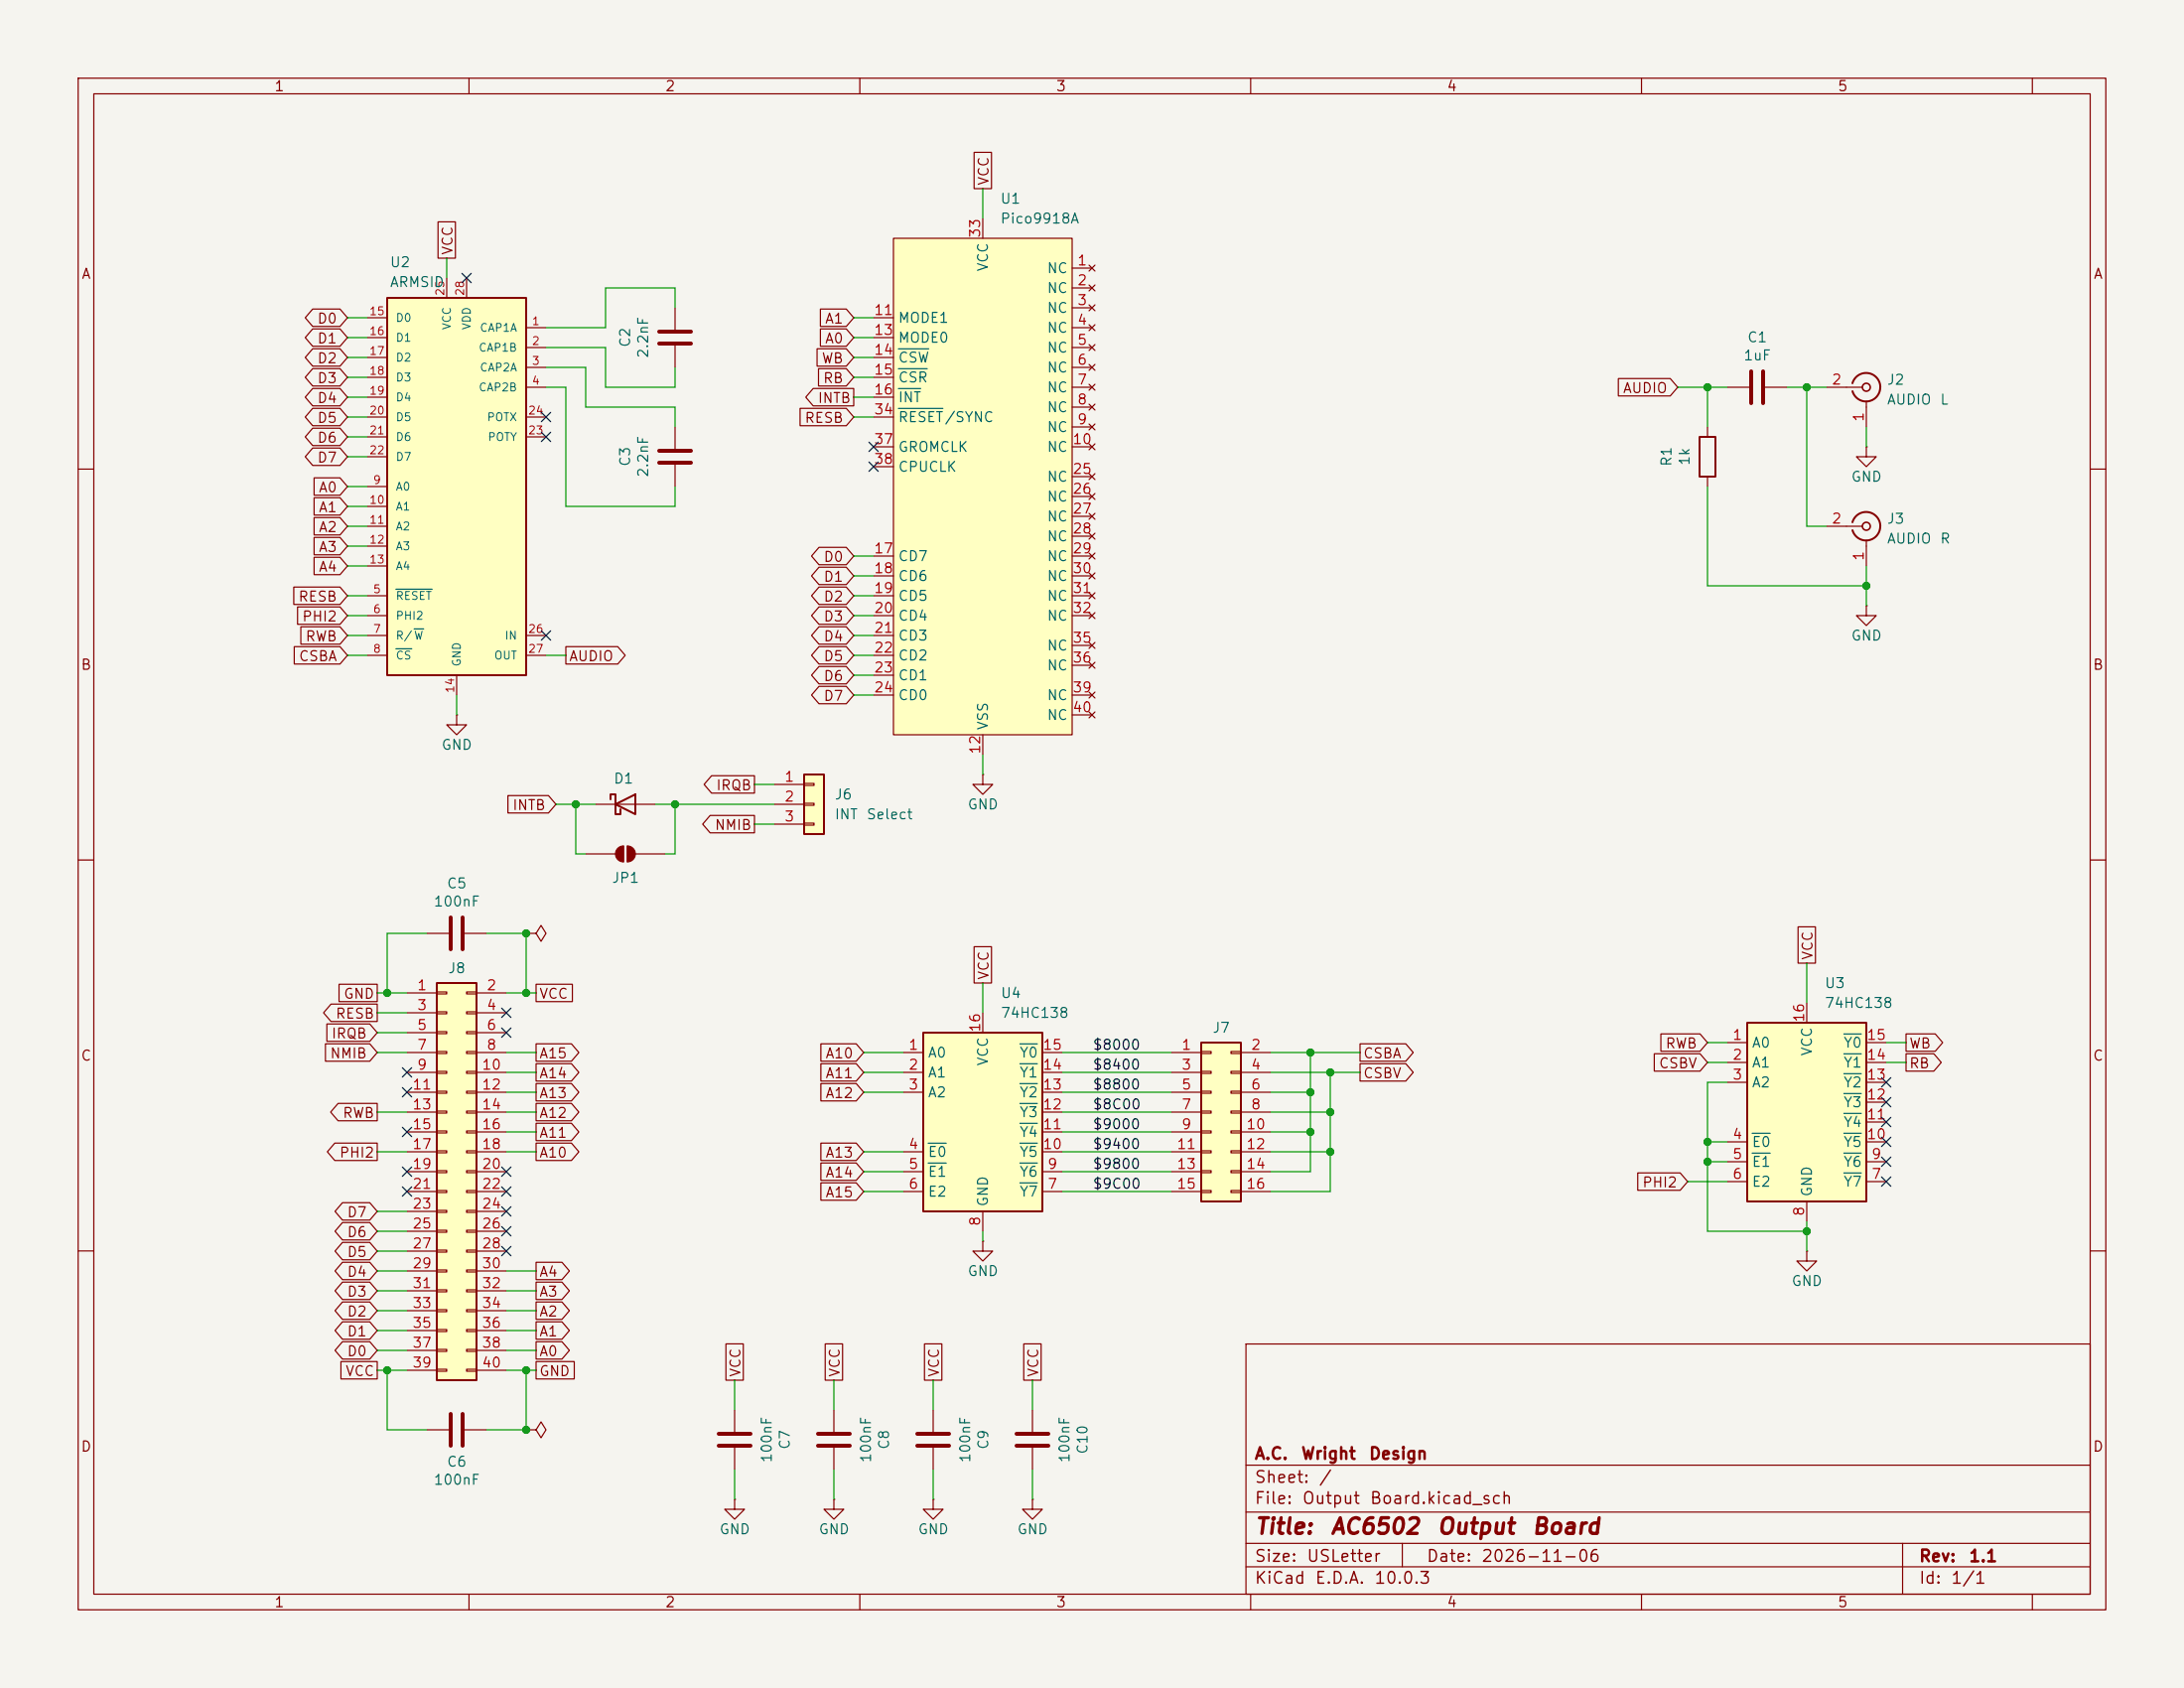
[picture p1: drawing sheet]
<svg xmlns="http://www.w3.org/2000/svg" width="279mm" height="216mm" viewBox="0 0 279 216" stroke-linecap="round" stroke-linejoin="round" font-family="sans-serif">
<path d="M0 0h279.4v215.9h-279.4z" fill="#f5f4ef" stroke="#f5f4ef" stroke-width=".13"/>
<g fill="none" stroke="#840000" stroke-width=".15">
<path d="M10 10h259.4v195.9h-259.4zM12 12h255.4v191.9h-255.4zM60 10v2M110 10v2M160 10v2M210 10v2M260 10v2M218.4 54.6v1.3M233.7 49.5h4.6M238.8 57.2v1.2h1.2l-1.2 1.3-1.3-1.3h1.3M238.8 57.2h.1M238.8 51.3v3.3"/>
<path d="M10 60h2M218.4 61v1.2M233.7 67.3h4.6M238.8 77.5v1.2h1.2l-1.2 1.3-1.3-1.3h1.3M238.8 77.5h.1M238.8 69.1v3.3M267.4 60h2M10 110h2M74.9 109.2h3.8M79.8 108.2v2M80.3 108.2v2M81.3 109.2h3.8"/>
<path d="M267.4 110h2M10 160h2M159.4 171.9h108v32h-108zM267.4 160h2M159.4 197.4h108M159.4 193.4h108M159.4 187.4h108M179.4 197.4v3M243.4 197.4v6.5M60 203.9v2M110 203.9v2M159.4 200.4h108"/>
<path d="M160 203.9v2M210 203.9v2M260 203.9v2"/>
</g>
<g fill="#840000" stroke="#840000" stroke-width=".15">
<path d="M79 108.5l.4-.2 .4-.1v2a1.02 1.02 0 0 1-1-.6 1.02 1.02 0 0 1 .2-1.1z"/>
<path d="M80.3 108.2a1.02 1.02 0 0 1 1 1 1.02 1.02 0 0 1-1 1z"/>
</g>
<path d="M217.4 55.9h2.1v5.1h-2.1zM237 49a1.81 1.81 0 0 1 2.8-1 1.81 1.81 0 0 1 0 3 1.81 1.81 0 0 1-2.8-1M237 66.8a1.81 1.81 0 0 1 2.8-1 1.81 1.81 0 0 1 0 3 1.81 1.81 0 0 1-2.8-1" fill="none" stroke="#840000" stroke-width=".25"/>
<g fill="none" stroke="#840000" stroke-width=".2">
<circle cx="238.8" cy="49.5" r=".51"/>
<circle cx="238.8" cy="67.3" r=".51"/>
</g>
<path d="M153.7 133.4h5v20.3h-5z" fill="#ffffc2"/>
<path d="M153.7 133.4h5v20.3h-5z" fill="none" stroke="#840000" stroke-width=".25"/>
<g fill="none" stroke="#840000" stroke-width=".15">
<path d="M149.9 134.6h3.8M149.9 137.2h3.8M149.9 139.7h3.8M153.7 134.5h1.2v.2h-1.2zM153.7 137h1.2v.3h-1.2zM153.7 139.6h1.2v.2h-1.2zM157.5 134.5h1.2v.2h-1.2zM157.5 137h1.2v.3h-1.2zM157.5 139.6h1.2v.2h-1.2zM158.7 134.6h3.9M158.7 137.2h3.9M158.7 139.7h3.9"/>
<path d="M149.9 142.2h3.8M149.9 144.8h3.8M149.9 147.3h3.8M149.9 149.9h3.8M149.9 152.4h3.8M153.7 142.1h1.2v.3h-1.2zM153.7 144.7h1.2v.2h-1.2zM153.7 147.2h1.2v.2h-1.2zM153.7 149.7h1.2v.3h-1.2zM153.7 152.3h1.2v.2h-1.2zM157.5 142.1h1.2v.3h-1.2zM157.5 144.7h1.2v.2h-1.2z"/>
<path d="M157.5 147.2h1.2v.2h-1.2zM157.5 149.7h1.2v.3h-1.2zM157.5 152.3h1.2v.2h-1.2zM158.7 142.2h3.9M158.7 144.8h3.9M158.7 147.3h3.9M158.7 149.9h3.9M158.7 152.4h3.9"/>
</g>
<path d="M114.3 30.5h22.9v63.5h-22.9z" fill="#ffffc2"/>
<g fill="none" stroke="#840000" stroke-width=".15">
<path d="M114.3 30.5h22.9v63.5h-22.9zM125.7 27.9v2.6M137.2 34.3h2.5M137.2 36.8h2.5M137.2 39.4h2.5M139.3 33.9l.8 .8M139.3 36.4l.8 .8M139.3 39l.8 .8M140.1 33.9l-.8 .8M140.1 36.4l-.8 .8M140.1 39l-.8 .8M111.8 57.2h2.5"/>
<path d="M111.8 40.6h2.5M111.8 43.2h2.5M111.8 45.7h2.5M111.8 48.3h2.5M111.8 50.8h2.5M111.8 53.3h2.5M111.8 59.7h2.5M137.2 41.9h2.5M137.2 44.5h2.5M137.2 47h2.5M137.2 49.5h2.5M137.2 52.1h2.5"/>
<path d="M137.2 54.6h2.5M137.2 57.2h2.5M139.3 41.5l.8 .8M139.3 44.1l.8 .7M139.3 46.6l.8 .8M139.3 49.1l.8 .8M139.3 51.7l.8 .8M139.3 54.2l.8 .8M139.3 56.8l.8 .7M140.1 41.5l-.8 .8M140.1 44.1l-.8 .7M140.1 46.6l-.8 .8"/>
<path d="M140.1 49.1l-.8 .8M140.1 51.7l-.8 .8M140.1 54.2l-.8 .8M140.1 56.8l-.8 .7M111.8 71.1h2.5M111.8 73.7h2.5M111.8 76.2h2.5M111.8 78.7h2.5M137.2 71.1h2.5M137.2 73.7h2.5M137.2 76.2h2.5M137.2 78.7h2.5"/>
<path d="M137.2 61h2.5M137.2 63.5h2.5M137.2 66h2.5M137.2 68.6h2.5M139.3 60.6l.8 .7M139.3 63.1l.8 .8M139.3 65.7l.8 .7M139.3 68.2l.8 .8M139.3 70.7l.8 .8M139.3 73.3l.8 .7M139.3 75.8l.8 .8M139.3 78.4l.8 .7"/>
<path d="M140.1 60.6l-.8 .7M140.1 63.1l-.8 .8M140.1 65.7l-.8 .7M140.1 68.2l-.8 .8M140.1 70.7l-.8 .8M140.1 73.3l-.8 .7M140.1 75.8l-.8 .8M140.1 78.4l-.8 .7M58.4 91.4v1.3h1.3l-1.3 1.3-1.3-1.3h1.3M58.4 91.4h.1M111.8 81.3h2.5M111.8 83.8h2.5"/>
<path d="M111.8 86.4h2.5M111.8 88.9h2.5M125.7 94v2.5M137.2 88.9h2.5M137.2 82.6h2.5M137.2 85.1h2.5M137.2 91.4h2.5M139.3 82.2l.8 .7M139.3 84.7l.8 .8M139.3 88.5l.8 .8M139.3 91.1l.8 .7M140.1 82.2l-.8 .7"/>
<path d="M140.1 84.7l-.8 .8M140.1 88.5l-.8 .8M140.1 91.1l-.8 .7M231.1 160v1.3h1.3l-1.3 1.3-1.2-1.3h1.2M231.1 160h.1"/>
</g>
<path d="M114.9 44.6h3.9M114.9 47.2h3.7M114.9 49.7h2.9M114.9 52.2h5.7" fill="none" stroke="#006464" stroke-width=".15"/>
<path d="M223.5 130.8h15.3v22.9h-15.3z" fill="#ffffc2"/>
<path d="M223.5 130.8h15.3v22.9h-15.3z" fill="none" stroke="#840000" stroke-width=".25"/>
<g fill="none" stroke="#840000" stroke-width=".15">
<path d="M86.4 39.4v2.8M86.4 44.2v2.8M221 133.4h2.5M221 135.9h2.5M221 138.4h2.5M231.1 128.3v2.5M238.8 133.4h2.5M238.8 135.9h2.5M238.8 138.4h2.5M221 146.1h2.5M221 148.6h2.5M221 151.1h2.5"/>
<path d="M231.1 153.7v2.5M238.8 146.1h2.5M238.8 148.6h2.5M238.8 151.1h2.5M238.8 143.5h2.5M238.8 141h2.5"/>
</g>
<path d="M235.9 139.9h2.2M235.9 137.3h2.2M235.9 134.8h2.2M235.9 132.2h2.2M224.2 144.9h2.3M224.2 147.5h2.3M235.9 144.9h2.2M235.9 147.5h2.2M235.9 150h2.2M235.9 142.4h2.2" fill="none" stroke="#006464" stroke-width=".15"/>
<path d="M84.3 43.9h4.1M84.3 42.4h4.1" fill="none" stroke="#840000" stroke-width=".51"/>
<path d="M55.9 125.7h5.1v50.8h-5.1z" fill="#ffffc2"/>
<path d="M55.9 125.7h5.1v50.8h-5.1z" fill="none" stroke="#840000" stroke-width=".25"/>
<g fill="none" stroke="#840000" stroke-width=".15">
<path d="M54.6 119.4h2.8M59.4 119.4h2.8M67.3 119.4h1.3l.6-1 .6 1-.6 1-.6-1M67.3 119.4h.1M52.1 127h3.8M52.1 129.5h3.8M52.1 132.1h3.8M52.1 134.6h3.8M52.1 137.2h3.8M52.1 139.7h3.8M55.9 126.9h1.2v.2h-1.2zM55.9 129.4h1.2v.3h-1.2z"/>
<path d="M55.9 132h1.2v.2h-1.2zM55.9 134.5h1.2v.2h-1.2zM55.9 137h1.2v.3h-1.2zM55.9 139.6h1.2v.2h-1.2zM59.7 126.9h1.3v.2h-1.3zM59.7 129.4h1.3v.3h-1.3zM59.7 132h1.3v.2h-1.3zM59.7 134.5h1.3v.2h-1.3zM59.7 137h1.3v.3h-1.3zM59.7 139.6h1.3v.2h-1.3zM61 127h3.8M61 129.5h3.8"/>
<path d="M61 132.1h3.8M61 134.6h3.8M61 137.2h3.8M61 139.7h3.8M52.1 142.2h3.8M52.1 144.8h3.8M52.1 147.3h3.8M52.1 149.9h3.8M52.1 152.4h3.8M52.1 154.9h3.8M52.1 157.5h3.8M55.9 142.1h1.2v.3h-1.2z"/>
<path d="M55.9 144.7h1.2v.2h-1.2zM55.9 147.2h1.2v.2h-1.2zM55.9 149.7h1.2v.3h-1.2zM55.9 152.3h1.2v.2h-1.2zM55.9 154.8h1.2v.3h-1.2zM55.9 157.4h1.2v.2h-1.2zM55.9 159.9h1.2v.2h-1.2zM59.7 142.1h1.3v.3h-1.3zM59.7 144.7h1.3v.2h-1.3zM59.7 147.2h1.3v.2h-1.3zM59.7 149.7h1.3v.3h-1.3zM59.7 152.3h1.3v.2h-1.3z"/>
<path d="M59.7 154.8h1.3v.3h-1.3zM59.7 157.4h1.3v.2h-1.3zM59.7 159.9h1.3v.2h-1.3zM61 142.2h3.8M61 144.8h3.8M61 147.3h3.8M61 149.9h3.8M61 152.4h3.8M61 154.9h3.8M61 157.5h3.8M125.7 158.8v1.2h1.3l-1.3 1.3-1.2-1.3h1.2M125.7 158.8h.1"/>
<path d="M52.1 160h3.8M52.1 162.6h3.8M52.1 165.1h3.8M52.1 167.6h3.8M52.1 170.2h3.8M52.1 172.7h3.8M52.1 175.3h3.8M55.9 162.4h1.2v.3h-1.2zM55.9 165h1.2v.2h-1.2zM55.9 167.5h1.2v.3h-1.2zM55.9 170.1h1.2v.2h-1.2zM55.9 172.6h1.2v.2h-1.2z"/>
<path d="M55.9 175.1h1.2v.3h-1.2zM59.7 162.4h1.3v.3h-1.3zM59.7 165h1.3v.2h-1.3zM59.7 167.5h1.3v.3h-1.3zM59.7 170.1h1.3v.2h-1.3zM59.7 172.6h1.3v.2h-1.3zM59.7 175.1h1.3v.3h-1.3zM61 160h3.8M61 162.6h3.8M61 165.1h3.8M61 167.6h3.8M61 170.2h3.8"/>
<path d="M61 172.7h3.8M61 175.3h3.8M54.6 182.9h2.8M59.4 182.9h2.8M67.3 182.9h1.3l.6-1 .6 1-.6 1-.6-1M67.3 182.9h.1M119.4 191.8v1.2h1.2l-1.2 1.3-1.3-1.3h1.3M119.4 191.8h.1M119.4 180.3v2.8M119.4 185.2v2.8M132.1 180.3v2.8M132.1 185.2v2.8"/>
</g>
<path d="M57.7 117.3v4.1M59.2 117.3v4.1M57.7 180.8v4.1M59.2 180.8v4.1M117.3 183.4h4.1M117.3 184.9h4.1M130 183.4h4.1M130 184.9h4.1" fill="none" stroke="#840000" stroke-width=".51"/>
<path d="M118.1 132.1h15.2v22.8h-15.2z" fill="#ffffc2"/>
<path d="M78.1 102.2v-.6h.6v2.5h.7v-.6M78.7 102.9l2.6-1.3v2.5zM118.1 132.1h15.2v22.8h-15.2z" fill="none" stroke="#840000" stroke-width=".25"/>
<g fill="none" stroke="#840000" stroke-width=".15">
<path d="M125.7 99.1v1.2h1.3l-1.3 1.3-1.2-1.3h1.2M125.7 99.1h.1M76.2 102.9h7.6M115.6 134.6h2.5M115.6 137.2h2.5M115.6 139.7h2.5M125.7 129.5v2.6M133.3 134.6h2.6M133.3 137.2h2.6M133.3 139.7h2.6M115.6 147.3h2.5M115.6 149.9h2.5"/>
<path d="M115.6 152.4h2.5M125.7 154.9v2.6M133.3 147.3h2.6M133.3 149.9h2.6M133.3 152.4h2.6M133.3 144.8h2.6M133.3 142.2h2.6"/>
</g>
<path d="M130.5 138.6h2.2M130.5 136.1h2.2M130.5 133.5h2.2M118.7 146.2h2.4M118.7 148.8h2.4M130.5 146.2h2.2M130.5 148.8h2.2M130.5 151.3h2.2M130.5 143.7h2.2M130.5 141.1h2.2" fill="none" stroke="#006464" stroke-width=".15"/>
<path d="M102.9 99.1h2.5v7.6h-2.5z" fill="#ffffc2"/>
<path d="M102.9 99.1h2.5v7.6h-2.5z" fill="none" stroke="#840000" stroke-width=".25"/>
<g fill="none" stroke="#840000" stroke-width=".15">
<path d="M86.4 54.6v2.8M86.4 59.4v2.8M221 49.5h2.8M225.8 49.5h2.8M99.1 100.3h3.8M99.1 102.9h3.8M99.1 105.4h3.8M102.9 100.2h1.2v.3h-1.2zM102.9 102.7h1.2v.3h-1.2zM102.9 105.3h1.2v.2h-1.2zM94 191.8v1.2h1.2l-1.2 1.3-1.3-1.3h1.3M94 191.8h.1"/>
<path d="M94 180.3v2.8M94 185.2v2.8M106.7 191.8v1.2h1.2l-1.2 1.3-1.3-1.3h1.3M106.7 191.8h.1M106.7 180.3v2.8M106.7 185.2v2.8"/>
</g>
<path d="M84.3 59.2h4.1M84.3 57.7h4.1M224 47.5v4.1M225.6 47.5v4.1M91.9 183.4h4.1M91.9 184.9h4.1M104.6 183.4h4.1M104.6 184.9h4.1" fill="none" stroke="#840000" stroke-width=".51"/>
<path d="M49.5 38.1h17.8v48.3h-17.8z" fill="#ffffc2"/>
<path d="M49.5 38.1h17.8v48.3h-17.8z" fill="none" stroke="#840000" stroke-width=".25"/>
<g fill="none" stroke="#840000" stroke-width=".15">
<path d="M124.6 19.5h2.2v4.6h-2.2zM40 39.5h3.5l.9 1.1-.9 1.2h-3.5l-1-1.2zM56 28.4h2.3v4.6h-2.3zM57.1 35.6v2.5M59.7 35.6v2.5M105 39.5h3.3l.9 1.1-.9 1.2h-3.3zM40 49.7h3.5l.9 1.1-.9 1.1h-3.5l-1-1.1zM40 52.2h3.5l.9 1.1-.9 1.2h-3.5l-1-1.2zM40 54.8h3.5l.9 1.1-.9 1.1h-3.5l-1-1.1zM40 42.1h3.5l.9 1.1-.9 1.1h-3.5l-1-1.1zM40 47.1h3.5l.9 1.2-.9 1.1h-3.5l-1-1.1zM40 44.6h3.5l.9 1.1-.9 1.1h-3.5l-1-1.1z"/>
<path d="M40 57.3h3.5l.9 1.1-.9 1.1h-3.5l-1-1.1zM47 40.6h2.5M47 43.2h2.5M47 45.7h2.5M47 48.3h2.5M47 50.8h2.5M47 53.3h2.5M47 55.9h2.5M47 58.4h2.5M67.3 41.9h2.5M67.3 44.5h2.5M67.3 47h2.5"/>
<path d="M67.3 49.5h2.5M67.3 53.3h2.5M67.3 55.9h2.5M102.4 52.2h5.9l.9 1.1-.9 1.2h-5.9zM104 49.7h5.2v2.2h-5.2l-.9-1.1zM104.5 44.6h3.8l.9 1.1-.9 1.1h-3.8zM104.7 47.1h3.6l.9 1.2-.9 1.1h-3.6zM105 42.1h3.3l.9 1.1-.9 1.1h-3.3zM207 48.4h6.7l.9 1.1-.9 1.1h-6.7zM37.6 75.1h5.9l.9 1.1-.9 1.1h-5.9zM38.1 77.6h5.4l.9 1.1-.9 1.2h-5.4zM40.2 63.7h3.3l.9 1.1-.9 1.1h-3.3z"/>
<path d="M40.2 66.2h3.3l.9 1.1-.9 1.1h-3.3zM40.2 68.7h3.3l.9 1.2-.9 1.1h-3.3zM40.2 61.1h3.3l.9 1.1-.9 1.1h-3.3zM40.2 71.3h3.3l.9 1.1-.9 1.1h-3.3zM47 76.2h2.5M47 78.7h2.5M47 62.2h2.5M47 64.8h2.5M47 67.3h2.5M47 69.9h2.5M47 72.4h2.5M104.8 75.1h3.5l.9 1.1-.9 1.1h-3.5l-1-1.1z"/>
<path d="M104.8 77.6h3.5l.9 1.1-.9 1.2h-3.5l-1-1.2zM104.8 72.5h3.5l.9 1.2-.9 1.1h-3.5l-1-1.1zM104.8 70h3.5l.9 1.1-.9 1.1h-3.5l-1-1.1zM37.6 82.7h5.9l.9 1.1-.9 1.1h-5.9zM38.5 80.2h5l.9 1.1-.9 1.1h-5zM47 81.3h2.5M47 83.8h2.5M58.4 86.4v2.5M67.3 81.3h2.5M67.3 83.8h2.5M72.4 82.7h6.6l1 1.1-1 1.1h-6.6zM91 99.2h5.5v2.2h-5.5l-.9-1.1z"/>
<path d="M104.8 82.7h3.5l.9 1.1-.9 1.1h-3.5l-1-1.1zM104.8 80.2h3.5l.9 1.1-.9 1.1h-3.5l-1-1.1zM104.8 85.2h3.5l.9 1.2-.9 1.1h-3.5l-1-1.1zM104.8 87.8h3.5l.9 1.1-.9 1.1h-3.5l-1-1.1zM65 101.8h5.2l.9 1.1-.9 1.1h-5.2zM90.8 104.3h5.7v2.2h-5.7l-.9-1.1zM230 118.5h2.3v4.7h-2.3zM41.6 133.5h5.7l1 1.1-1 1.1h-5.7zM41.8 131h5.5l1 1.1-1 1.1h-5.5zM42.3 128.4h6v2.3h-6l-.9-1.2zM43.4 125.9h4.9v2.2h-4.9zM68.6 133.5h4.5l1 1.1-1 1.1h-4.5z"/>
<path d="M68.6 136h4.5l1 1.2-1 1.1h-4.5zM68.6 125.9h4.6v2.2h-4.6zM68.6 138.6h4.5l1 1.1-1 1.1h-4.5zM105 136h4.5l1 1.2-1 1.1h-4.5zM105 133.5h4.5l1 1.1-1 1.1h-4.5zM105 138.6h4.5l1 1.1-1 1.1h-4.5zM124.6 121.1h2.2v4.6h-2.2zM174 136h5.8l1 1.2-1 1.1h-5.8zM174 133.5h5.8l1 1.1-1 1.1h-5.8zM211.6 134.8h5.9l.9 1.1-.9 1.1h-5.9zM212.5 132.2h5l.9 1.2-.9 1.1h-5zM243.8 134.8h3.6l.9 1.1-.9 1.1h-3.6z"/>
<path d="M243.8 132.2h3.8l.9 1.2-.9 1.1h-3.8zM42.8 146.2h5.5v2.2h-5.5l-.9-1.1zM43.3 141.1h5v2.3h-5l-1-1.2zM43.8 156.4h3.5l1 1.1-1 1.1h-3.5l-.9-1.1zM43.8 153.8h3.5l1 1.1-1 1.2h-3.5l-.9-1.2zM43.8 158.9h3.5l1 1.1-1 1.1h-3.5l-.9-1.1zM68.6 143.7h4.5l1 1.1-1 1.1h-4.5zM68.6 141.1h4.5l1 1.1-1 1.2h-4.5zM68.6 146.2h4.5l1 1.1-1 1.1h-4.5zM105 146.2h4.5l1 1.1-1 1.1h-4.5zM105 148.7h4.5l1 1.2-1 1.1h-4.5zM105 151.3h4.5l1 1.1-1 1.1h-4.5z"/>
<path d="M209.5 150h5.4l1 1.1-1 1.1h-5.4zM43.6 174.1h4.7v2.3h-4.7zM43.8 164h3.5l1 1.1-1 1.1h-3.5l-.9-1.1zM43.8 166.5h3.5l1 1.1-1 1.2h-3.5l-.9-1.2zM43.8 169.1h3.5l1 1.1-1 1.1h-3.5l-.9-1.1zM43.8 171.6h3.5l1 1.1-1 1.1h-3.5l-.9-1.1zM43.8 161.4h3.5l1 1.2-1 1.1h-3.5l-.9-1.1zM68.6 161.4h3.3l.9 1.2-.9 1.1h-3.3zM68.6 171.6h3.3l.9 1.1-.9 1.1h-3.3zM68.6 174.1h4.9v2.3h-4.9zM68.6 164h3.3l.9 1.1-.9 1.1h-3.3zM68.6 166.5h3.3l.9 1.1-.9 1.2h-3.3z"/>
<path d="M68.6 169.1h3.3l.9 1.1-.9 1.1h-3.3zM92.9 171.9h2.2v4.6h-2.2zM105.6 171.9h2.2v4.6h-2.2zM118.3 171.9h2.2v4.6h-2.2zM131 171.9h2.2v4.6h-2.2zM132.1 191.8v1.2h1.2l-1.2 1.3-1.3-1.3h1.3M132.1 191.8h.1"/>
</g>
<path d="M50.6 75.4h4.7M50.6 83h2.1M53 80.4h1.2" fill="none" stroke="#006464" stroke-width=".15"/>
<g fill="none" stroke="#009600" stroke-width=".15">
<path d="M57.1 33v2.6M86.4 39.4v-2.6h-8.9v5.1h-7.7M125.7 24.1v3.8M44.4 58.4h2.6M44.4 45.7h2.6M44.4 40.6h2.6M44.4 43.2h2.6M44.4 53.3h2.6M44.4 55.9h2.6M44.4 48.3h2.6M44.4 50.8h2.6M69.8 44.5h7.7v5h8.9v-2.5"/>
<path d="M69.8 47h5.1v5.1h11.5v2.5M69.8 49.5h2.6v15.3h14v-2.6M109.2 45.7h2.6M109.2 40.6h2.6M109.2 43.2h2.6M109.2 53.3h2.6M109.2 48.3h2.6M109.2 50.8h2.6M214.6 49.5h6.4M218.4 49.5v5.1M228.6 49.5h5.1M231.1 49.5v17.8h2.6"/>
<path d="M238.8 54.6v2.6M44.4 76.2h2.6M44.4 78.7h2.6M44.4 72.4h2.6M44.4 64.8h2.6M44.4 62.2h2.6M44.4 69.9h2.6M44.4 67.3h2.6M109.2 73.7h2.6M109.2 76.2h2.6M109.2 78.7h2.6M109.2 71.1h2.6"/>
<path d="M218.4 62.2v12.7h20.4M238.8 72.4v5.1M44.4 81.3h2.6M44.4 83.8h2.6M58.4 88.9v2.5M69.8 83.8h2.6M109.2 88.9h2.6M109.2 81.3h2.6M109.2 86.4h2.6M109.2 83.8h2.6M125.7 96.5v2.6M54.6 119.4h-5.1v7.6"/>
<path d="M62.2 119.4h5.1v7.6M71.1 102.9h5.1M73.7 102.9v6.3h1.2M83.8 102.9h15.3M86.4 102.9v6.3h-1.3M96.5 105.4h2.6M96.5 100.3h2.6M48.3 127h3.8M48.3 129.5h3.8M48.3 134.6h3.8M48.3 132.1h3.8M64.8 127h3.8"/>
<path d="M64.8 134.6h3.8M64.8 137.2h3.8M64.8 139.7h3.8M110.5 134.6h5.1M110.5 137.2h5.1M110.5 139.7h5.1M125.7 125.7v3.8M135.9 134.6h14M135.9 137.2h14M135.9 139.7h14M162.6 134.6h11.4M162.6 137.2h11.4"/>
<path d="M162.6 139.7h5M167.6 134.6v15.3h-5M170.2 137.2v15.2h-7.6M218.4 133.4h2.6M218.4 135.9h2.6M221 138.4h-2.6v19.1h12.7M231.1 123.2v5.1M241.3 133.4h2.5M241.3 135.9h2.5M48.3 147.3h3.8M48.3 142.2h3.8M48.3 157.5h3.8"/>
<path d="M48.3 154.9h3.8M64.8 147.3h3.8M64.8 144.8h3.8M64.8 142.2h3.8M110.5 147.3h5.1M110.5 149.9h5.1M110.5 152.4h5.1M125.7 157.5v1.3M135.9 147.3h14M135.9 144.8h14M135.9 142.2h14M135.9 149.9h14"/>
<path d="M135.9 152.4h14M162.6 147.3h7.6M162.6 144.8h5M162.6 142.2h7.6M215.9 151.1h5.1M218.4 146.1h2.6M218.4 148.6h2.6M231.1 156.2v3.8M48.3 160h3.8M48.3 172.7h3.8M48.3 167.6h3.8M48.3 170.2h3.8"/>
<path d="M48.3 175.3h3.8M48.3 162.6h3.8M48.3 165.1h3.8M49.5 175.3v7.6h5.1M64.8 172.7h3.8M64.8 167.6h3.8M64.8 170.2h3.8M64.8 175.3h3.8M64.8 162.6h3.8M64.8 165.1h3.8M67.3 175.3v7.6h-5.1M94 176.5v3.8"/>
<path d="M106.7 176.5v3.8M119.4 176.5v3.8M132.1 176.5v3.8M94 188v3.8M106.7 188v3.8M119.4 188v3.8M132.1 188v3.8"/>
</g>
<g fill="none" stroke="#000084" stroke-width=".15">
<path d="M59.1 35l1.2 1.2M60.3 35l-1.2 1.2M69.2 55.3l1.3 1.2M69.2 52.7l1.3 1.2M70.5 55.3l-1.3 1.2M70.5 52.7l-1.3 1.2M111.2 59.1l1.2 1.2M111.2 56.5l1.2 1.3M112.4 59.1l-1.2 1.2M112.4 56.5l-1.2 1.3M69.2 80.7l1.3 1.2M70.5 80.7l-1.3 1.2"/>
<path d="M51.5 139.1l1.2 1.2M51.5 136.6l1.2 1.2M52.7 136.6l-1.2 1.2M52.7 139.1l-1.2 1.2M64.2 131.5l1.2 1.2M64.2 128.9l1.2 1.2M65.4 131.5l-1.2 1.2M65.4 128.9l-1.2 1.2M240.7 137.8l1.2 1.2M241.9 137.8l-1.2 1.2M51.5 149.3l1.2 1.2M51.5 144.2l1.2 1.2"/>
<path d="M51.5 151.8l1.2 1.2M52.7 144.2l-1.2 1.2M52.7 149.3l-1.2 1.2M52.7 151.8l-1.2 1.2M64.2 154.3l1.2 1.2M64.2 156.9l1.2 1.2M64.2 159.4l1.2 1.2M64.2 151.8l1.2 1.2M64.2 149.3l1.2 1.2M65.4 154.3l-1.2 1.2M65.4 156.9l-1.2 1.2M65.4 159.4l-1.2 1.2"/>
<path d="M65.4 151.8l-1.2 1.2M65.4 149.3l-1.2 1.2M240.7 148l1.2 1.2M240.7 150.5l1.2 1.2M240.7 142.9l1.2 1.2M240.7 140.4l1.2 1.2M240.7 145.4l1.2 1.3M241.9 148l-1.2 1.2M241.9 150.5l-1.2 1.2M241.9 142.9l-1.2 1.2M241.9 140.4l-1.2 1.2M241.9 145.4l-1.2 1.3"/>
</g>
<g fill="#009600" stroke="#009600" stroke-width=".13">
<circle cx="49.5" cy="175.3" r=".46"/>
<circle cx="49.5" cy="127" r=".46"/>
<circle cx="67.3" cy="127" r=".46"/>
<circle cx="73.7" cy="102.9" r=".46"/>
<circle cx="67.3" cy="182.9" r=".46"/>
<circle cx="67.3" cy="175.3" r=".46"/>
<circle cx="167.6" cy="139.7" r=".46"/>
<circle cx="170.2" cy="142.2" r=".46"/>
<circle cx="170.2" cy="137.2" r=".46"/>
<circle cx="218.4" cy="148.6" r=".46"/>
<circle cx="170.2" cy="147.3" r=".46"/>
<circle cx="218.4" cy="146.1" r=".46"/>
<circle cx="231.1" cy="157.5" r=".46"/>
<circle cx="67.3" cy="119.4" r=".46"/>
<circle cx="86.4" cy="102.9" r=".46"/>
<circle cx="167.6" cy="134.6" r=".46"/>
<circle cx="167.6" cy="144.8" r=".46"/>
<circle cx="218.4" cy="49.5" r=".46"/>
<circle cx="238.8" cy="74.9" r=".46"/>
<circle cx="231.1" cy="49.5" r=".46"/>
</g>
<g font-size="2" fill="#840000">
<text x="160.4" y="196.7">Title:</text>
<text x="170.1" y="196.7">AC6502</text>
<text x="183.7" y="196.7">Output</text>
<text x="195.9" y="196.7">Board</text>
</g>
<g font-size="1.5" fill="#840000">
<text x="160.4" y="190">Sheet:</text>
<text x="160.4" y="187">A.C.</text>
<text x="166.4" y="187">Wright</text>
<text x="168.6" y="190">/</text>
<text x="175" y="187">Design</text>
<text x="160.4" y="192.7">File:</text>
<text x="166.5" y="192.7">Output</text>
<text x="175.1" y="192.7">Board.kicad_sch</text>
<text x="160.4" y="202.9">KiCad</text>
<text x="160.4" y="200.1">Size:</text>
<text x="167.1" y="200.1">USLetter</text>
<text x="168.1" y="202.9">E.D.A.</text>
<text x="175.7" y="202.9">10.0.3</text>
<text x="182.4" y="200.1">Date:</text>
<text x="189.4" y="200.1">2026-11-06</text>
<text x="245.4" y="200.1">Rev:</text>
<text x="245.4" y="202.9">Id:</text>
<text x="249.5" y="202.9">1/1</text>
<text x="251.8" y="200.1">1.1</text>
</g>
<g font-size="1.3" fill="#840000">
<text x="35" y="12">1</text>
<text x="85" y="12">2</text>
<text x="135" y="12">3</text>
<text x="185" y="12">4</text>
<text x="235" y="12">5</text>
<text x="126.8" y="23.8" transform="rotate(-90 126.8 23.8)">VCC</text>
<text x="10.3" y="36">A</text>
<text x="58.2" y="32.7" transform="rotate(-90 58.2 32.7)">VCC</text>
<text x="267.7" y="36">A</text>
<text x="40.5" y="41.7">D0</text>
<text x="105.4" y="41.7">A1</text>
<text x="40.5" y="44.2">D1</text>
<text x="40.5" y="46.8">D2</text>
<text x="105" y="46.8">WB</text>
<text x="105.4" y="44.2">A0</text>
<text x="40.5" y="51.9">D4</text>
<text x="40.5" y="49.3">D3</text>
<text x="104.5" y="51.9">INTB</text>
<text x="105.2" y="49.3">RB</text>
<text x="207.5" y="50.6">AUDIO</text>
<text x="40.5" y="54.4">D5</text>
<text x="40.5" y="56.9">D6</text>
<text x="40.5" y="59.5">D7</text>
<text x="102.8" y="54.4">RESB</text>
<text x="40.7" y="65.8">A1</text>
<text x="40.7" y="63.3">A0</text>
<text x="40.7" y="68.4">A2</text>
<text x="40.7" y="70.9">A3</text>
<text x="38.1" y="77.3">RESB</text>
<text x="40.7" y="73.5">A4</text>
<text x="105.3" y="77.3">D2</text>
<text x="105.3" y="74.7">D1</text>
<text x="105.3" y="72.2">D0</text>
<text x="38.6" y="79.8">PHI2</text>
<text x="39" y="82.3">RWB</text>
<text x="105.3" y="79.8">D3</text>
<text x="105.3" y="82.3">D4</text>
<text x="10.3" y="86">B</text>
<text x="38.1" y="84.9">CSBA</text>
<text x="72.7" y="84.9">AUDIO</text>
<text x="105.3" y="84.9">D5</text>
<text x="105.3" y="87.4">D6</text>
<text x="105.3" y="90">D7</text>
<text x="267.7" y="86">B</text>
<text x="91.5" y="101.4">IRQB</text>
<text x="65.5" y="103.9">INTB</text>
<text x="91.3" y="106.5">NMIB</text>
<text x="126.8" y="125.4" transform="rotate(-90 126.8 125.4)">VCC</text>
<text x="232.2" y="122.9" transform="rotate(-90 232.2 122.9)">VCC</text>
<text x="42.8" y="130.6">RESB</text>
<text x="43.9" y="128.1">GND</text>
<text x="68.9" y="128.1">VCC</text>
<text x="10.3" y="136">C</text>
<text x="42.1" y="135.7">NMIB</text>
<text x="42.3" y="133.1">IRQB</text>
<text x="68.9" y="135.7">A15</text>
<text x="105.5" y="135.7">A10</text>
<text x="174.3" y="135.7">CSBA</text>
<text x="212.1" y="137">CSBV</text>
<text x="213" y="134.4">RWB</text>
<text x="244.2" y="137">RB</text>
<text x="244.2" y="134.4">WB</text>
<text x="267.7" y="136">C</text>
<text x="43.7" y="143.3">RWB</text>
<text x="68.9" y="138.2">A14</text>
<text x="68.9" y="143.3">A12</text>
<text x="68.9" y="140.8">A13</text>
<text x="105.5" y="138.2">A11</text>
<text x="105.5" y="140.8">A12</text>
<text x="174.3" y="138.2">CSBV</text>
<text x="43.3" y="148.4">PHI2</text>
<text x="68.9" y="145.8">A11</text>
<text x="68.9" y="148.4">A10</text>
<text x="105.5" y="148.4">A13</text>
<text x="105.5" y="150.9">A14</text>
<text x="105.5" y="153.5">A15</text>
<text x="210" y="152.2">PHI2</text>
<text x="44.3" y="158.5">D6</text>
<text x="44.3" y="156">D7</text>
<text x="44.3" y="161.1">D5</text>
<text x="44.3" y="166.2">D3</text>
<text x="44.3" y="163.6">D4</text>
<text x="68.9" y="163.6">A4</text>
<text x="68.9" y="166.2">A3</text>
<text x="44.3" y="168.7">D2</text>
<text x="44.3" y="171.2">D1</text>
<text x="44.3" y="173.8">D0</text>
<text x="68.9" y="173.8">A0</text>
<text x="68.9" y="168.7">A2</text>
<text x="68.9" y="171.2">A1</text>
<text x="44.1" y="176.3">VCC</text>
<text x="68.9" y="176.3">GND</text>
<text x="95" y="176.2" transform="rotate(-90 95 176.2)">VCC</text>
<text x="107.7" y="176.2" transform="rotate(-90 107.7 176.2)">VCC</text>
<text x="120.4" y="176.2" transform="rotate(-90 120.4 176.2)">VCC</text>
<text x="133.1" y="176.2" transform="rotate(-90 133.1 176.2)">VCC</text>
<text x="10.3" y="186">D</text>
<text x="267.7" y="186">D</text>
<text x="35" y="205.9">1</text>
<text x="85" y="205.9">2</text>
<text x="135" y="205.9">3</text>
<text x="185" y="205.9">4</text>
<text x="235" y="205.9">5</text>
</g>
<g font-size="1.3" fill="#006464">
<text x="127.9" y="26.4">U1</text>
<text x="127.9" y="28.9">Pico9918A</text>
<text x="49.8" y="34.5">U2</text>
<text x="126.7" y="34.8" transform="rotate(-90 126.7 34.8)">VCC</text>
<text x="133.8" y="35.3">NC</text>
<text x="49.8" y="37">ARMSID</text>
<text x="114.8" y="41.6">MODE1</text>
<text x="133.8" y="37.8">NC</text>
<text x="133.8" y="40.3">NC</text>
<text x="80.9" y="44.5" transform="rotate(-90 80.9 44.5)">C2</text>
<text x="83.2" y="45.9" transform="rotate(-90 83.2 45.9)">2.2nF</text>
<text x="114.8" y="44.2">MODE0</text>
<text x="114.8" y="46.7">CSW</text>
<text x="133.8" y="42.9">NC</text>
<text x="133.8" y="45.4">NC</text>
<text x="133.8" y="48">NC</text>
<text x="223" y="46.4">1uF</text>
<text x="223.4" y="44.1">C1</text>
<text x="114.8" y="49.2">CSR</text>
<text x="114.8" y="51.8">INT</text>
<text x="133.8" y="50.5">NC</text>
<text x="133.8" y="53">NC</text>
<text x="241.3" y="49.5">J2</text>
<text x="241.3" y="52.1">AUDIO</text>
<text x="248.1" y="52.1">L</text>
<text x="80.9" y="59.8" transform="rotate(-90 80.9 59.8)">C3</text>
<text x="114.8" y="54.3">RESET/SYNC</text>
<text x="114.8" y="58.1">GROMCLK</text>
<text x="133.8" y="55.6">NC</text>
<text x="133.8" y="58.1">NC</text>
<text x="214.2" y="59.8" transform="rotate(-90 214.2 59.8)">R1</text>
<text x="216.5" y="59.6" transform="rotate(-90 216.5 59.6)">1k</text>
<text x="83.2" y="61.2" transform="rotate(-90 83.2 61.2)">2.2nF</text>
<text x="114.8" y="60.7">CPUCLK</text>
<text x="133.8" y="61.9">NC</text>
<text x="133.8" y="64.5">NC</text>
<text x="236.7" y="61.9">GND</text>
<text x="133.8" y="67">NC</text>
<text x="133.8" y="69.6">NC</text>
<text x="241.3" y="67.3">J3</text>
<text x="241.3" y="69.8">AUDIO</text>
<text x="248.1" y="69.8">R</text>
<text x="114.8" y="72.1">CD7</text>
<text x="114.8" y="74.6">CD6</text>
<text x="114.8" y="77.2">CD5</text>
<text x="133.8" y="72.1">NC</text>
<text x="133.8" y="74.6">NC</text>
<text x="133.8" y="77.2">NC</text>
<text x="114.8" y="79.7">CD4</text>
<text x="114.8" y="82.3">CD3</text>
<text x="133.8" y="79.7">NC</text>
<text x="133.8" y="83.5">NC</text>
<text x="236.7" y="82.3">GND</text>
<text x="114.8" y="84.8">CD2</text>
<text x="114.8" y="87.3">CD1</text>
<text x="114.8" y="89.9">CD0</text>
<text x="133.8" y="86.1">NC</text>
<text x="133.8" y="89.9">NC</text>
<text x="126.7" y="93.5" transform="rotate(-90 126.7 93.5)">VSS</text>
<text x="133.8" y="92.4">NC</text>
<text x="56.4" y="96.2">GND</text>
<text x="78.4" y="100.5">D1</text>
<text x="106.7" y="102.6">J6</text>
<text x="106.7" y="105.1">INT</text>
<text x="110.8" y="105.1">Select</text>
<text x="123.7" y="103.8">GND</text>
<text x="57.1" y="114">C5</text>
<text x="78.2" y="113.2">JP1</text>
<text x="55.4" y="116.3">100nF</text>
<text x="57.2" y="124.8">J8</text>
<text x="127.9" y="128">U4</text>
<text x="127.9" y="130.5">74HC138</text>
<text x="233.3" y="126.7">U3</text>
<text x="233.3" y="129.2">74HC138</text>
<text x="118.6" y="135.6">A0</text>
<text x="126.7" y="136.4" transform="rotate(-90 126.7 136.4)">VCC</text>
<text x="130.3" y="135.6">Y0</text>
<text x="155" y="132.4">J7</text>
<text x="224" y="134.3">A0</text>
<text x="224" y="136.9">A1</text>
<text x="232.1" y="135.1" transform="rotate(-90 232.1 135.1)">VCC</text>
<text x="235.8" y="136.9">Y1</text>
<text x="235.8" y="134.3">Y0</text>
<text x="118.6" y="138.1">A1</text>
<text x="118.6" y="140.7">A2</text>
<text x="130.3" y="143.2">Y3</text>
<text x="130.3" y="140.7">Y2</text>
<text x="130.3" y="138.1">Y1</text>
<text x="224" y="139.4">A2</text>
<text x="235.8" y="141.9">Y3</text>
<text x="235.8" y="139.4">Y2</text>
<text x="118.6" y="148.3">E0</text>
<text x="130.3" y="148.3">Y5</text>
<text x="130.3" y="145.8">Y4</text>
<text x="224" y="147">E0</text>
<text x="224" y="149.6">E1</text>
<text x="235.8" y="149.6">Y6</text>
<text x="235.8" y="147">Y5</text>
<text x="235.8" y="144.5">Y4</text>
<text x="118.6" y="150.8">E1</text>
<text x="118.6" y="153.4">E2</text>
<text x="126.7" y="154.4" transform="rotate(-90 126.7 154.4)">GND</text>
<text x="130.3" y="153.4">Y7</text>
<text x="130.3" y="150.8">Y6</text>
<text x="224" y="152.1">E2</text>
<text x="232.1" y="153.2" transform="rotate(-90 232.1 153.2)">GND</text>
<text x="235.8" y="152.1">Y7</text>
<text x="123.7" y="163.5">GND</text>
<text x="229.1" y="164.8">GND</text>
<text x="101.4" y="185.5" transform="rotate(-90 101.4 185.5)">C7</text>
<text x="114.1" y="185.5" transform="rotate(-90 114.1 185.5)">C8</text>
<text x="126.8" y="185.5" transform="rotate(-90 126.8 185.5)">C9</text>
<text x="55.4" y="190.2">100nF</text>
<text x="57.1" y="187.9">C6</text>
<text x="99" y="187.2" transform="rotate(-90 99 187.2)">100nF</text>
<text x="111.7" y="187.2" transform="rotate(-90 111.7 187.2)">100nF</text>
<text x="124.4" y="187.2" transform="rotate(-90 124.4 187.2)">100nF</text>
<text x="137.1" y="187.2" transform="rotate(-90 137.1 187.2)">100nF</text>
<text x="139.5" y="186.1" transform="rotate(-90 139.5 186.1)">C10</text>
<text x="91.9" y="196.6">GND</text>
<text x="104.6" y="196.6">GND</text>
<text x="117.3" y="196.6">GND</text>
<text x="130" y="196.6">GND</text>
</g>
<g font-size="1.3" fill="#a90000">
<text x="125.7" y="30.5" transform="rotate(-90 125.7 30.5)">33</text>
<text x="137.7" y="34.3">1</text>
<text x="111.7" y="40.6">11</text>
<text x="137.7" y="36.8">2</text>
<text x="137.7" y="39.3">3</text>
<text x="137.7" y="41.9">4</text>
<text x="111.7" y="43.2">13</text>
<text x="111.7" y="45.7">14</text>
<text x="137.7" y="44.4">5</text>
<text x="137.7" y="47">6</text>
<text x="111.7" y="48.2">15</text>
<text x="111.7" y="50.8">16</text>
<text x="111.7" y="53.3">34</text>
<text x="137.7" y="49.5">7</text>
<text x="137.7" y="52">8</text>
<text x="234.2" y="49.5">2</text>
<text x="111.7" y="57.1">37</text>
<text x="111.7" y="59.7">38</text>
<text x="137.1" y="57.1">10</text>
<text x="137.7" y="54.6">9</text>
<text x="238.7" y="54" transform="rotate(-90 238.7 54)">1</text>
<text x="137.1" y="60.9">25</text>
<text x="137.1" y="63.5">26</text>
<text x="111.7" y="71.1">17</text>
<text x="137.1" y="66">27</text>
<text x="137.1" y="68.6">28</text>
<text x="137.1" y="71.1">29</text>
<text x="234.2" y="67.3">2</text>
<text x="238.7" y="71.8" transform="rotate(-90 238.7 71.8)">1</text>
<text x="111.7" y="73.6">18</text>
<text x="111.7" y="76.2">19</text>
<text x="137.1" y="73.6">30</text>
<text x="137.1" y="76.2">31</text>
<text x="111.7" y="78.7">20</text>
<text x="111.7" y="81.3">21</text>
<text x="111.7" y="83.8">22</text>
<text x="137.1" y="78.7">32</text>
<text x="137.1" y="82.5">35</text>
<text x="111.7" y="86.3">23</text>
<text x="111.7" y="88.9">24</text>
<text x="137.1" y="85.1">36</text>
<text x="137.1" y="88.9">39</text>
<text x="137.1" y="91.4">40</text>
<text x="100.3" y="100.3">1</text>
<text x="125.7" y="96.6" transform="rotate(-90 125.7 96.6)">12</text>
<text x="100.3" y="102.8">2</text>
<text x="100.3" y="105.4">3</text>
<text x="53.3" y="127">1</text>
<text x="53.3" y="129.5">3</text>
<text x="62.2" y="127">2</text>
<text x="62.2" y="129.5">4</text>
<text x="231.1" y="130.9" transform="rotate(-90 231.1 130.9)">16</text>
<text x="53.3" y="132.1">5</text>
<text x="53.3" y="134.6">7</text>
<text x="53.3" y="137.1">9</text>
<text x="61.6" y="137.1">10</text>
<text x="62.2" y="132.1">6</text>
<text x="62.2" y="134.6">8</text>
<text x="116.1" y="134.6">1</text>
<text x="116.1" y="137.1">2</text>
<text x="125.7" y="132.1" transform="rotate(-90 125.7 132.1)">16</text>
<text x="133.3" y="137.1">14</text>
<text x="133.3" y="134.6">15</text>
<text x="151.1" y="134.6">1</text>
<text x="151.1" y="137.1">3</text>
<text x="159.9" y="134.6">2</text>
<text x="159.9" y="137.1">4</text>
<text x="221.5" y="133.3">1</text>
<text x="221.5" y="135.9">2</text>
<text x="238.7" y="135.9">14</text>
<text x="238.7" y="133.3">15</text>
<text x="52.7" y="139.7">11</text>
<text x="52.7" y="142.2">13</text>
<text x="61.6" y="139.7">12</text>
<text x="61.6" y="142.2">14</text>
<text x="116.1" y="139.7">3</text>
<text x="133.3" y="142.2">12</text>
<text x="133.3" y="139.7">13</text>
<text x="151.1" y="139.7">5</text>
<text x="151.1" y="142.2">7</text>
<text x="159.9" y="139.7">6</text>
<text x="159.9" y="142.2">8</text>
<text x="221.5" y="138.4">3</text>
<text x="238.7" y="143.5">11</text>
<text x="238.7" y="140.9">12</text>
<text x="238.7" y="138.4">13</text>
<text x="52.7" y="144.8">15</text>
<text x="52.7" y="147.3">17</text>
<text x="52.7" y="149.8">19</text>
<text x="61.6" y="144.8">16</text>
<text x="61.6" y="147.3">18</text>
<text x="61.6" y="149.8">20</text>
<text x="116.1" y="147.3">4</text>
<text x="116.1" y="149.8">5</text>
<text x="133.3" y="147.3">10</text>
<text x="133.3" y="144.8">11</text>
<text x="133.9" y="149.8">9</text>
<text x="150.5" y="147.3">11</text>
<text x="150.5" y="149.8">13</text>
<text x="151.1" y="144.8">9</text>
<text x="159.3" y="144.8">10</text>
<text x="159.3" y="147.3">12</text>
<text x="159.3" y="149.8">14</text>
<text x="221.5" y="146">4</text>
<text x="221.5" y="148.6">5</text>
<text x="238.7" y="146">10</text>
<text x="239.3" y="148.6">9</text>
<text x="52.7" y="152.4">21</text>
<text x="52.7" y="154.9">23</text>
<text x="61.6" y="152.4">22</text>
<text x="61.6" y="154.9">24</text>
<text x="116.1" y="152.4">6</text>
<text x="133.9" y="152.4">7</text>
<text x="150.5" y="152.4">15</text>
<text x="159.3" y="152.4">16</text>
<text x="221.5" y="151.1">6</text>
<text x="231.1" y="155.6" transform="rotate(-90 231.1 155.6)">8</text>
<text x="239.3" y="151.1">7</text>
<text x="52.7" y="157.5">25</text>
<text x="52.7" y="160">27</text>
<text x="61.6" y="157.5">26</text>
<text x="61.6" y="160">28</text>
<text x="125.7" y="156.9" transform="rotate(-90 125.7 156.9)">8</text>
<text x="52.7" y="162.5">29</text>
<text x="52.7" y="165.1">31</text>
<text x="52.7" y="167.6">33</text>
<text x="61.6" y="162.5">30</text>
<text x="61.6" y="165.1">32</text>
<text x="61.6" y="167.6">34</text>
<text x="52.7" y="170.2">35</text>
<text x="52.7" y="172.7">37</text>
<text x="61.6" y="170.2">36</text>
<text x="61.6" y="172.7">38</text>
<text x="52.7" y="175.2">39</text>
<text x="61.6" y="175.2">40</text>
</g>
<g font-size="1.3" fill="#0f0f0f">
<text x="139.7" y="137.1">$8400</text>
<text x="139.7" y="134.6">$8000</text>
<text x="139.7" y="139.7">$8800</text>
<text x="139.7" y="142.2">$8C00</text>
<text x="139.7" y="147.3">$9400</text>
<text x="139.7" y="149.8">$9800</text>
<text x="139.7" y="144.7">$9000</text>
<text x="139.7" y="152.4">$9C00</text>
</g>
<g font-size="1" fill="#a90000">
<text x="47.2" y="40.6">15</text>
<text x="57.1" y="37.9" transform="rotate(-90 57.1 37.9)">25</text>
<text x="59.6" y="37.9" transform="rotate(-90 59.6 37.9)">28</text>
<text x="68" y="41.8">1</text>
<text x="47.2" y="43.1">16</text>
<text x="47.2" y="45.6">17</text>
<text x="68" y="44.4">2</text>
<text x="68" y="46.9">3</text>
<text x="47.2" y="48.2">18</text>
<text x="47.2" y="50.7">19</text>
<text x="47.2" y="53.3">20</text>
<text x="67.5" y="53.3">24</text>
<text x="68" y="49.5">4</text>
<text x="47.2" y="55.8">21</text>
<text x="47.2" y="58.3">22</text>
<text x="67.5" y="55.8">23</text>
<text x="47.2" y="64.7">10</text>
<text x="47.6" y="62.2">9</text>
<text x="47.2" y="67.2">11</text>
<text x="47.2" y="69.8">12</text>
<text x="47.2" y="72.3">13</text>
<text x="47.6" y="76.1">5</text>
<text x="47.6" y="78.7">6</text>
<text x="47.6" y="81.2">7</text>
<text x="47.6" y="83.7">8</text>
<text x="67.5" y="81.2">26</text>
<text x="67.5" y="83.7">27</text>
<text x="58.3" y="88.7" transform="rotate(-90 58.3 88.7)">14</text>
</g>
<g font-size="1" fill="#006464">
<text x="50.5" y="41.4">D0</text>
<text x="50.5" y="44">D1</text>
<text x="50.5" y="46.5">D2</text>
<text x="57.9" y="42.3" transform="rotate(-90 57.9 42.3)">VCC</text>
<text x="60.5" y="42.3" transform="rotate(-90 60.5 42.3)">VDD</text>
<text x="61.2" y="45.2">CAP1B</text>
<text x="61.3" y="42.7">CAP1A</text>
<text x="61.3" y="47.8">CAP2A</text>
<text x="50.5" y="49">D3</text>
<text x="50.5" y="51.6">D4</text>
<text x="61.2" y="50.3">CAP2B</text>
<text x="50.5" y="54.1">D5</text>
<text x="50.5" y="56.7">D6</text>
<text x="50.5" y="59.2">D7</text>
<text x="62.2" y="54.1">POTX</text>
<text x="62.3" y="56.7">POTY</text>
<text x="50.5" y="63">A0</text>
<text x="50.5" y="65.5">A1</text>
<text x="50.5" y="68.1">A2</text>
<text x="50.5" y="70.6">A3</text>
<text x="50.5" y="77">RESET</text>
<text x="50.5" y="73.2">A4</text>
<text x="50.5" y="79.5">PHI2</text>
<text x="50.5" y="82.1">R/W</text>
<text x="64.5" y="82.1">IN</text>
<text x="50.5" y="84.6">CS</text>
<text x="59.2" y="85.3" transform="rotate(-90 59.2 85.3)">GND</text>
<text x="63.1" y="84.6">OUT</text>
</g>
</svg>
